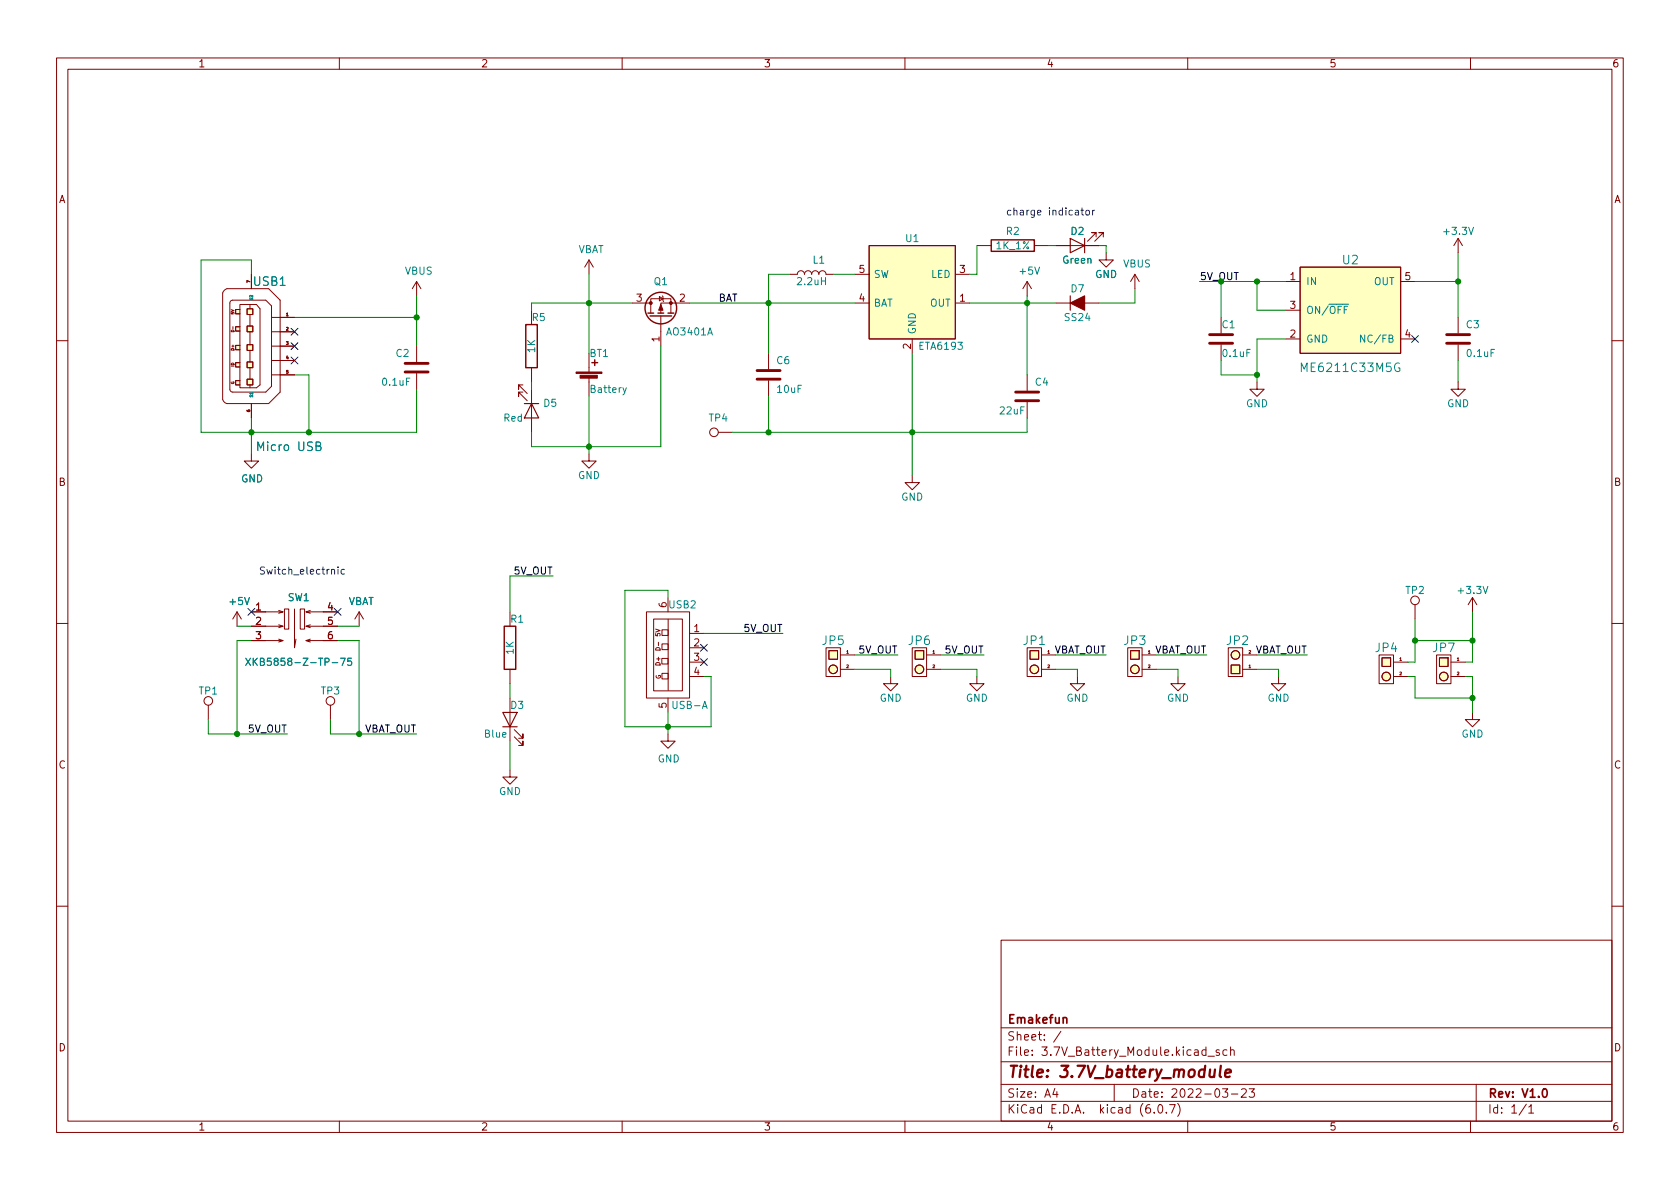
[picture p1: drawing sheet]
<svg xmlns="http://www.w3.org/2000/svg" width="297mm" height="210mm" viewBox="0 0 297 210" stroke-linecap="round" stroke-linejoin="round" font-family="sans-serif">
<g fill="none" stroke="#840000" stroke-width=".18">
<path d="M10 10.2h277v190.1h-277zM12 12.2h273v186.1h-273zM60 10.2v2M110 10.2v2M160 10.2v2M210 10.2v2M260 10.2v2M39.7 51.3l.4-.3h7.4l2 2.1v16.2l-2 2.1h-7.4l-.4-.3-.3-.4v-18.9zM40.8 53.2l.3-.1h5.9l1 1v14.2l-1 1h-5.9l-.4-.3-.1-15.4zM42.4 57.8h-.7v.7h.7M42.4 54.7h-.7v.8h.7M42.4 53.8h2.9l.7 .8v13.5l-.7 .5h-2.9z"/>
<path d="M43.7 57.7h1v1h-1zM43.7 54.6h1v1h-1zM44.2 53.8v.8M44.2 55.6v2.1M44.2 58.7v2.3M48 58.7h4.1M48 56.1h4.1M73.7 49.8l-.8 1.2M73.7 49.8v2.5M73.7 49.8l.7 1.2M94 54.9v2.5M104.1 46l-.7 1.2"/>
<path d="M104.1 46v2.5M104.1 46l.8 1.2M111.8 53.6h3.3M115.1 55.4v-2.6h3.5v2.6M116.6 52.4l.6 .4-.6 .4zM116.8 55.9v5.3M117.1 52.3l.1 .1v.8l.1 .1M121.9 53.6h-5.1v1.8M139.7 48.5h1.3a.64 .64 0 0 1 .6-.6 .64 .64 0 0 1 .6 .6 .64 .64 0 0 1 .7-.6 .64 .64 0 0 1 .6 .6 .64 .64 0 0 1 .6-.6 .64 .64 0 0 1 .7 .6 .64 .64 0 0 1 .6-.6 .64 .64 0 0 1 .6 .6h1.3M151.1 53.6h2.6M151.1 48.5h2.6M153.7 43.4h15.2v16.5h-15.2z"/>
<path d="M161.3 59.9v2.6M168.9 53.6h2.5M168.9 48.5h2.5M172.7 43.4h2.6M181.6 49.8l-.8 1.2M181.6 49.8v2.5M181.6 49.8l.8 1.2M182.9 43.4h2.5M186.7 53.6h7.6M186.7 43.4h7.6M193.8 41.9v-.8h-.8h.8l-1.5 1.6M195.1 41.9v-.8h-.8h.8l-1.6 1.6"/>
<path d="M195.6 44.7v1.3h1.2l-1.2 1.2-1.3-1.2h1.3M200.7 48.5l-.8 1.3M200.7 48.5v2.5M200.7 48.5l.7 1.3M215.9 56.1v2.8M227.3 49.8h2.6M227.3 59.9h2.6M227.3 54.9h2.6M229.9 47.2h17.7v15.3h-17.7zM247.6 49.8h2.6M247.6 59.9h2.6M257.8 42.2v2.5"/>
<path d="M257.8 56.1v2.8M257.8 42.2l-.8 1.2M257.8 42.2l.8 1.2M10 60.2h2M42.4 67.3h-.7v.8h.7M42.4 64.1h-.7v.8h.7M42.4 61.1h-.7v.7h.7M43.7 67.1h1v1h-1zM43.7 64h1v1h-1zM43.7 61h1v1h-1zM44.2 62v2M44.2 65v2.1"/>
<path d="M44.2 68.1v.5M44.4 71.4v2.5M48 66.3h4.1M48 63.7h4.1M48 61.2h4.1M73.7 61.2v2.8M73.7 66v2.8M92.5 68.1h-.8v.7v-.7l1.5 1.5M92.5 69.3h-.8v.8v-.8l1.5 1.6M94 65v2.6M94 68.8v7.6M104.1 62.5v3.3"/>
<path d="M104.1 66.8v3.3M127 76.4h2.5M135.9 62.5v2.8M135.9 67.3v2.8M181.6 66.3v2.8M181.6 71.1v2.8M215.9 61v2.7M222.2 67.6v1.2h1.3l-1.3 1.3-1.2-1.3h1.2M257.8 67.6v1.2h1.3l-1.3 1.3-1.3-1.3h1.3M257.8 61v2.7M285 60.2h2M44.4 80.3v1.2h1.3l-1.3 1.3-1.2-1.3h1.2"/>
<path d="M104.1 80.3v1.2h1.3l-1.3 1.3-1.2-1.3h1.2M161.3 84.1v1.2h1.3l-1.3 1.3-1.3-1.3h1.3M10 110.2h2M41.9 108.2l-.8 1.3M41.9 108.2v2.5M41.9 108.2l.8 1.3M44.4 108.2h5.6l-.7 .3M44.4 110.7h5.6l-.7 .3M44.4 113.3h5.6l-.7 .2M49.3 107.9l.7 .3M49.3 110.5l.7 .2M49.3 113l.7 .3"/>
<path d="M50.3 107.7h.8v3.5h-.8zM52.1 107.7v6.8l.2-1.5M53.1 107.7h.7v3.5h-.7zM54.9 107.9l-.8 .3M54.9 110.5l-.8 .2M54.9 113l-.8 .3M59.7 108.2h-5.6l.8 .3M59.7 110.7h-5.6l.8 .3M59.7 113.3h-5.6l.8 .2M63.5 108.2l-.8 1.3M63.5 108.2v2.5M63.5 108.2l.8 1.3"/>
<path d="M90.2 108.2v2.5M90.2 118.4v2.5M114.3 108.2h7.6v15.2h-7.6zM115.6 109.5h5v12.7h-5zM117 116.4h1.1v1h-1.1zM117 119.1h1.1v1h-1.1zM117 111.4h1.1v1h-1.1zM117 113.9h1.1v1h-1.1zM118.1 109.5v12.6M121.9 117.1h2.6M121.9 119.6h2.6M121.9 112h2.6"/>
<path d="M121.9 114.5h2.6M146 114.5h2.6v5.1h-2.6zM146.6 115.1h1.5v1.5h-1.5zM148.6 118.4h2.5M148.6 115.8h2.5M157.5 119.6v1.3h1.2l-1.2 1.3-1.3-1.3h1.3M161.3 114.5h2.5v5.1h-2.5zM161.8 115.1h1.5v1.5h-1.5zM163.8 118.4h2.6M163.8 115.8h2.6M172.7 119.6v1.3h1.3l-1.3 1.3-1.3-1.3h1.3M181.6 114.5h2.5v5.1h-2.5z"/>
<path d="M182.1 115.1h1.5v1.5h-1.5zM184.1 118.4h2.6M184.1 115.8h2.6M190.5 119.6v1.3h1.3l-1.3 1.3-1.3-1.3h1.3M199.4 114.5h2.5v5.1h-2.5zM199.9 115.1h1.5v1.5h-1.5zM201.9 118.4h2.6M201.9 115.8h2.6M208.3 119.6v1.3h1.2l-1.2 1.3-1.3-1.3h1.3M217.2 114.5h2.5v5.1h-2.5zM217.7 117.6h1.5v1.5h-1.5zM219.7 118.4h2.5"/>
<path d="M219.7 115.8h2.5M226.1 119.6v1.3h1.2l-1.2 1.3-1.3-1.3h1.3M243.8 115.8h2.6v5.1h-2.6zM244.3 116.3h1.6v1.6h-1.6zM246.4 117.1h2.5M246.4 119.6h2.5M250.2 106.9v2.6M254 115.8h2.5v5.1h-2.5zM254.5 116.3h1.5v1.6h-1.5zM256.5 117.1h2.6M256.5 119.6h2.6M260.3 105.7l-.7 1.2"/>
<path d="M260.3 105.7v2.5M260.3 105.7l.8 1.2M285 110.2h2M36.8 124.7v2.5M58.4 124.7v2.5M90.2 136.1v1.3h1.2l-1.2 1.3-1.3-1.3h1.3M90.2 123.4v7.7M90.9 130.3l1.6 1.5v-.7v.7h-.8M90.9 129l1.6 1.6v-.8v.8h-.8M118.1 129.8v1.3h1.3l-1.3 1.2-1.3-1.2h1.3M118.1 123.4v2.6M260.3 126v1.2h1.3l-1.3 1.3-1.2-1.3h1.2"/>
<path d="M10 160.2h2M177 166.3h108v32h-108zM285 160.2h2M60 198.3v2M110 198.3v2M160 198.3v2M177 194.8h108M177 191.8h108M177 187.8h108M177 181.8h108M186.5 192.5l-.4 1h1M186.9 193v1"/>
<path d="M187.6 182.4l-1.3 1.9M197 191.8v3M204.1 196.7v.1M204.9 195.4l.2-.1a.81 .81 0 0 1 .6 .7 .81 .81 0 0 1-.3 .8h-.2a.81 .81 0 0 1-.6-.6 .81 .81 0 0 1 .3-.8zM206.2 196.7v.1M206.8 195.3h1l-.7 1.5M208.2 195.1a1.72 1.72 0 0 1 0 2.3M210 198.3v2M213.2 185.7l-.4-.1-.3 .3v.4l.1 .3h.6M213.2 185.1v1.5M213.6 186.8h1.1M215.6 185.7l-.4-.1-.2 .2 .1 .3 .5 .1v.4h-.6"/>
<path d="M216.1 192.5h1l-.5 .6 .4 .1v.7l-.2 .1h-.4l-.3-.1M216.9 185.7l-.4-.1-.3 .3v.4l.2 .3h.5M217.6 185.8l.2-.2 .3 .1 .1 .9M217.6 185.1v1.5M217.7 193.5h1.2M219.5 192.7l.6-.2 .2 .2 .1 .3-1 1h1M220.9 192.5h.9l-.5 .6 .4 .1v.7l-.2 .1h-.4l-.2-.1M260 198.3v2M261 191.8v6.5M269.9 195.3l-1.3 1.9M270.3 195.8l.4-.5v1.5M270.3 196.8h.9"/>
<circle cx="126.2" cy="76.4" r=".76"/>
<circle cx="147.3" cy="118.4" r=".76"/>
<circle cx="162.6" cy="118.4" r=".76"/>
<circle cx="182.9" cy="118.4" r=".76"/>
<circle cx="200.7" cy="118.4" r=".76"/>
<circle cx="218.4" cy="115.8" r=".76"/>
<circle cx="245.1" cy="119.6" r=".76"/>
<circle cx="250.2" cy="106.2" r=".76"/>
<circle cx="255.3" cy="119.6" r=".76"/>
<circle cx="36.8" cy="123.9" r=".76"/>
<circle cx="58.4" cy="123.9" r=".76"/>
</g>
<path d="M188 180.1l.2-.2 .4 .1v.9M272.9 192.6l.2-.1a.8 .8 0 0 1 .5 .8 .8 .8 0 0 1-.5 .7 1 1 0 0 1-.2-1.4z" fill="none" stroke="#840000" stroke-width=".3"/>
<path d="M214 189.1l-.1 1.3a.57 .57 0 0 0 .8-.1M214.8 189.1l-.1 1.4M215.9 188.5l-.3 1.7 .3 .3M216.6 189.8l1-.2v-.4l-.2-.1-.6 .1-.2 1 .2 .3 .6-.1" fill="none" stroke="#840000" stroke-width=".4"/>
<g fill="#ffffc2" stroke="#ffffc2" stroke-width=".18">
<path d="M217.7 117.6h1.5v1.5h-1.5z"/>
<path d="M199.9 115.1h1.5v1.5h-1.5z"/>
<path d="M244.3 116.3h1.6v1.6h-1.6z"/>
<path d="M254.5 116.3h1.5v1.6h-1.5z"/>
<path d="M153.7 43.4h15.2v16.5h-15.2z"/>
<path d="M146.6 115.1h1.5v1.5h-1.5z"/>
<path d="M43.7 67.1h1v1h-1z"/>
<path d="M43.7 64h1v1h-1z"/>
<path d="M43.7 61h1v1h-1z"/>
<path d="M43.7 57.7h1v1h-1z"/>
<path d="M43.7 54.6h1v1h-1z"/>
<path d="M41.7 67.3h.7v.8h-.7z"/>
<path d="M41.7 64.1h.7v.8h-.7z"/>
<path d="M41.7 61.1h.7v.7h-.7z"/>
<path d="M41.7 57.8h.7v.7h-.7z"/>
<path d="M41.7 54.7h.7v.8h-.7z"/>
<path d="M229.9 47.2h17.7v15.3h-17.7z"/>
<path d="M161.8 115.1h1.5v1.5h-1.5z"/>
<path d="M182.1 115.1h1.5v1.5h-1.5z"/>
<circle cx="218.4" cy="115.8" r=".76"/>
<circle cx="200.7" cy="118.4" r=".76"/>
<circle cx="245.1" cy="119.6" r=".76"/>
<circle cx="255.3" cy="119.6" r=".76"/>
<circle cx="147.3" cy="118.4" r=".76"/>
<circle cx="162.6" cy="118.4" r=".76"/>
<circle cx="182.9" cy="118.4" r=".76"/>
</g>
<g fill="none" stroke="#840000" stroke-width=".25">
<path d="M93 57.4h2v7.6h-2zM114.6 55.4h1M114.9 55.9h3.8M116.3 55.4h1M118.1 55.4h1M175.3 42.4h7.6v2h-7.6zM104.6 64.1h1.1M105.2 63.6v1M89.2 110.7h2v7.7h-2z"/>
<circle cx="116.8" cy="54.5" r="2.79"/>
</g>
<path d="M189.2 42.2l2.6 1.2-2.6 1.3zM189.2 52.3v2.6M191.8 42.2v2.5M92.7 71.4h2.5M94 71.4l1.2 2.5h-2.5zM88.9 126h2.5l-1.2 2.5zM88.9 128.5h2.5" fill="none" stroke="#840000" stroke-width=".2"/>
<g fill="#840000" stroke="#840000" stroke-width=".18">
<path d="M101.9 65.8h4.5v.2h-4.5z"/>
<path d="M102.6 66.4h3v.5h-3z"/>
<path d="M116.8 53.8l.4 1.1h-.7z"/>
<circle cx="118.6" cy="53.6" r=".25"/>
<circle cx="115.1" cy="53.6" r=".25"/>
</g>
<path d="M241.3 59.2v1.3l-.7-1.3v1.3M55.9 78.9h.5l.2-.2 .1-.3-.2-.2h-.6v1.5h.6l.3-.3a.4 .4 0 0 0-.4-.5M110.8 68.6l-.5 1.1-.2 .1M43.4 116.4l.9 1.3M44.3 116.4l-.9 1.3M44.8 116.4v1.3M45.5 116.4l-.7 .7M60.2 116.4h.8l-.5 1.3M62.1 116.4h-.6v.6l.1-.1h.5l.1 .2-.1 .4-.2 .2-.4-.2" fill="none" stroke="#008484" stroke-width=".18"/>
<path d="M213.9 59.2h4M255.8 59.2h4M71.6 65.8h4.1M71.6 64.3h4.1M133.9 67.1h4M133.9 65.5h4M179.6 70.9h4M179.6 69.3h4M213.9 60.7h4M255.8 60.7h4" fill="none" stroke="#840000" stroke-width=".51"/>
<path d="M189.2 53.6l2.6-1.3v2.6z" fill="#840000" stroke="#840000" stroke-width=".2"/>
<path d="M191.1 37.2h.5M191.3 36.8v1l.3 .2M192.1 37.2h.3l.2 .2v.4l-.2 .2h-.3l-.1-.2zM193.2 37.2v.8M193.5 37.2l-.3 .2M58.6 100.8l.2-.1h.3l.1 .8M59.8 100.3v.1M59.8 100.7v.8M60.9 100.7h-.3l-.3 .2 .1 .6h.5" fill="none" stroke="#0000c2" stroke-width=".18"/>
<g fill="none" stroke="#008400" stroke-width=".18">
<path d="M44.4 48.5v-2.5h-8.8v30.4h38.1v-7.6M52.1 56.1h21.6M73.7 52.3v8.9M104.1 48.5v14M111.8 53.6h-17.8v1.3M121.9 53.6h29.2M139.7 48.5h-3.8v14M147.3 48.5h3.8M171.4 53.6h15.3M172.7 43.4v5.1h-1.3M181.6 52.3v14M185.4 43.4h1.3"/>
<path d="M194.3 43.4h1.3v1.3M200.7 51v2.6h-6.4M212.1 49.8h15.2M215.9 49.8v6.3M222.2 49.8v5.1h5.1M227.3 59.9h-5.1v7.7M250.2 49.8h7.6M257.8 44.7v11.4M44.4 73.9v6.4M52.1 66.3h2.5v10.1M94 67.6v1.2M104.1 70.1v10.2"/>
<path d="M116.8 61.2v17.8h-22.8v-2.6M135.9 70.1v6.3M161.3 62.5v21.6M181.6 73.9v2.5h-52.1M215.9 63.7v2.6h6.3M257.8 63.7v3.9M41.9 110.7h2.5M44.4 113.3h-2.5v16.5M59.7 113.3h3.8v16.5M59.7 110.7h3.8M97.8 101.8h-7.6v6.4M118.1 105.7v-1.3h-7.6v24.1h15.2v-8.9h-1.2"/>
<path d="M124.5 112h13.9M151.1 115.8h7.6M151.1 118.4h6.4v1.2M166.4 115.8h7.6M166.4 118.4h6.3v1.2M186.7 115.8h8.9M186.7 118.4h3.8v1.2M204.5 115.8h8.9M204.5 118.4h3.8v1.2M222.2 115.8h8.9M222.2 118.4h3.9v1.2M248.9 119.6h1.3v3.8h10.1"/>
<path d="M250.2 109.5v7.6h-1.3M250.2 113.3h10.1M259.1 119.6h1.2v6.4M260.3 108.2v8.9h-1.2M36.8 127.2v2.6h14M58.4 127.2v2.6h15.3M90.2 120.9v2.5M90.2 131.1v5M118.1 126v3.8"/>
</g>
<g fill="none" stroke="#000084" stroke-width=".18">
<path d="M51.5 58.1l1.2 1.2M52.7 58.1l-1.2 1.2M249.6 59.3l1.2 1.2M250.8 59.3l-1.2 1.2M51.5 60.6l1.2 1.2M51.5 63.1l1.2 1.3M52.7 60.6l-1.2 1.2M52.7 63.1l-1.2 1.3M43.8 107.6l1.3 1.2M45.1 107.6l-1.3 1.2M59.1 107.6l1.2 1.2M60.3 107.6l-1.2 1.2"/>
<path d="M123.9 116.5l1.2 1.2M123.9 113.9l1.2 1.3M125.1 116.5l-1.2 1.2M125.1 113.9l-1.2 1.3"/>
</g>
<g fill="#008400" stroke="#008400" stroke-width=".18">
<circle cx="181.6" cy="53.6" r=".46"/>
<circle cx="135.9" cy="53.6" r=".46"/>
<circle cx="104.1" cy="79" r=".46"/>
<circle cx="104.1" cy="53.6" r=".46"/>
<circle cx="135.9" cy="76.4" r=".46"/>
<circle cx="250.2" cy="113.3" r=".46"/>
<circle cx="260.3" cy="113.3" r=".46"/>
<circle cx="260.3" cy="123.4" r=".46"/>
<circle cx="63.5" cy="129.8" r=".46"/>
<circle cx="41.9" cy="129.8" r=".46"/>
<circle cx="118.1" cy="128.5" r=".46"/>
<circle cx="54.6" cy="76.4" r=".46"/>
<circle cx="44.4" cy="76.4" r=".46"/>
<circle cx="73.7" cy="56.1" r=".46"/>
<circle cx="222.2" cy="66.3" r=".46"/>
<circle cx="222.2" cy="49.8" r=".46"/>
<circle cx="257.8" cy="49.8" r=".46"/>
<circle cx="161.3" cy="76.4" r=".46"/>
</g>
<text font-size="2.8" fill="#840000" x="178" y="190.6">Title: 3.7V_battery_module</text>
<g font-size="2.1" fill="#008484">
<text x="237.4" y="46.7">U2</text>
<text x="230.6" y="65.8">ME6211C33M5G</text>
<text x="45.8" y="79.8">Micro USB</text>
<text x="145.4" y="114">JP5</text>
<text x="160.7" y="114">JP6</text>
<text x="181" y="114">JP1</text>
<text x="198.8" y="114">JP3</text>
<text x="216.9" y="114">JP2</text>
<text x="243.2" y="115.3">JP4</text>
<text x="253.4" y="115.3">JP7</text>
</g>
<g font-size="2.1" fill="#840000">
<text x="44.9" y="50.5">USB1</text>
<text x="178" y="184">Sheet: /</text>
<text x="178" y="181">Emakefun</text>
<text x="178" y="186.7">File: 3.7V_Battery_Module.kicad_sch</text>
<text x="178" y="196.9">KiCad E.D.A. kicad (6.0.7)</text>
<text x="178" y="194.1">Size: A4</text>
<text x="200" y="194.1">Date: 2022-03-23</text>
<text x="263" y="194.1">Rev: V1.0</text>
<text x="263" y="196.9">Id: 1/1</text>
</g>
<g font-size="1.8" fill="#840000">
<text x="35" y="11.9">1</text>
<text x="85" y="11.9">2</text>
<text x="135" y="11.9">3</text>
<text x="185" y="11.9">4</text>
<text x="235" y="11.9">5</text>
<text x="285" y="11.9">6</text>
<text x="10.3" y="35.9">A</text>
<text x="285.3" y="35.9">A</text>
<text x="112.5" y="53.3">3</text>
<text x="120.2" y="53.3">2</text>
<text x="151.9" y="53.3">4</text>
<text x="151.9" y="48.3">5</text>
<text x="169.7" y="53.3">1</text>
<text x="169.7" y="48.3">3</text>
<text x="228.1" y="49.5">1</text>
<text x="248.4" y="49.5">5</text>
<text x="228.1" y="59.7">2</text>
<text x="228.1" y="54.6">3</text>
<text x="248.4" y="59.7">4</text>
<text x="116.6" y="60.4" transform="rotate(-90 116.6 60.4)">1</text>
<text x="161" y="61.7" transform="rotate(-90 161 61.7)">2</text>
<text x="10.3" y="85.9">B</text>
<text x="285.3" y="85.9">B</text>
<text x="45.2" y="107.9">1</text>
<text x="57.9" y="107.9">4</text>
<text x="117.9" y="107.4" transform="rotate(-90 117.9 107.4)">6</text>
<text x="45.2" y="110.5">2</text>
<text x="45.2" y="113">3</text>
<text x="57.9" y="110.5">5</text>
<text x="57.9" y="113">6</text>
<text x="122.7" y="111.8">1</text>
<text x="122.7" y="114.3">2</text>
<text x="122.7" y="116.8">3</text>
<text x="122.7" y="119.4">4</text>
<text x="117.9" y="125.2" transform="rotate(-90 117.9 125.2)">5</text>
<text x="10.3" y="135.9">C</text>
<text x="285.3" y="135.9">C</text>
<text x="10.3" y="185.9">D</text>
<text x="285.3" y="185.9">D</text>
<text x="35" y="199.9">1</text>
<text x="85" y="199.9">2</text>
<text x="135" y="199.9">3</text>
<text x="185" y="199.9">4</text>
<text x="235" y="199.9">5</text>
<text x="285" y="199.9">6</text>
</g>
<g font-size="1.8" fill="#0000c2">
<text x="177.8" y="38.1">charge indicator</text>
<text x="45.7" y="101.6">Switch_electrnic</text>
</g>
<g font-size="1.8" fill="#008484">
<text x="177.9" y="41.5">R2</text>
<text x="189.4" y="41.5">D2</text>
<text x="255.5" y="41.5">+3.3V</text>
<text x="102.1" y="44.7">VBAT</text>
<text x="143.7" y="46.6">L1</text>
<text x="160.2" y="42.8">U1</text>
<text x="176.2" y="44.1">1K_1%</text>
<text x="187.9" y="46.6">Green</text>
<text x="198.6" y="47.3">VBUS</text>
<text x="71.6" y="48.6">VBUS</text>
<text x="115.7" y="50.4">Q1</text>
<text x="141.1" y="50.4">2.2uH</text>
<text x="154.4" y="49.1">SW</text>
<text x="164.6" y="49.1">LED</text>
<text x="180.4" y="48.6">+5V</text>
<text x="189.4" y="51.7">D7</text>
<text x="193.6" y="49.1">GND</text>
<text x="230.9" y="50.4">IN</text>
<text x="242.9" y="50.4">OUT</text>
<text x="94.1" y="56.8">R5</text>
<text x="118" y="59.3">AO3401A</text>
<text x="154.4" y="54.2">BAT</text>
<text x="161.9" y="59.2" transform="rotate(-90 161.9 59.2)">GND</text>
<text x="164.4" y="54.2">OUT</text>
<text x="188.3" y="56.8">SS24</text>
<text x="216.1" y="58">C1</text>
<text x="230.9" y="55.5">ON/~{OFF}</text>
<text x="259.3" y="58">C3</text>
<text x="70" y="63.1">C2</text>
<text x="94.6" y="62.3" transform="rotate(-90 94.6 62.3)">1K</text>
<text x="104.3" y="63.1">BT1</text>
<text x="137.3" y="64.4">C6</text>
<text x="162.6" y="61.8">ETA6193</text>
<text x="216.3" y="63.1">0.1uF</text>
<text x="230.9" y="60.6">GND</text>
<text x="241.2" y="60.6">NC/FB</text>
<text x="259.5" y="63.1">0.1uF</text>
<text x="67.7" y="68.2">0.1uF</text>
<text x="96.2" y="71.9">D5</text>
<text x="104.5" y="69.5">Battery</text>
<text x="137.5" y="69.5">10uF</text>
<text x="183.1" y="68.2">C4</text>
<text x="89.1" y="74.5">Red</text>
<text x="125.4" y="74.5">TP4</text>
<text x="176.9" y="73.3">22uF</text>
<text x="220.3" y="72">GND</text>
<text x="255.8" y="72">GND</text>
<text x="42.6" y="85.3">GND</text>
<text x="102.2" y="84.7">GND</text>
<text x="159.3" y="88.5">GND</text>
<text x="40.7" y="107">+5V</text>
<text x="50.9" y="106.3">SW1</text>
<text x="61.5" y="107">VBAT</text>
<text x="118.3" y="107.6">USB2</text>
<text x="248.6" y="105">TP2</text>
<text x="258" y="105">+3.3V</text>
<text x="90.3" y="110.1">R1</text>
<text x="45.5" y="117.7">XKB5858-Z-TP-75</text>
<text x="90.8" y="115.7" transform="rotate(-90 90.8 115.7)">1K</text>
<text x="35.2" y="122.8">TP1</text>
<text x="56.8" y="122.8">TP3</text>
<text x="90.3" y="125.3">D3</text>
<text x="119.1" y="125.3">USB-A</text>
<text x="155.5" y="124.1">GND</text>
<text x="170.8" y="124.1">GND</text>
<text x="188.5" y="124.1">GND</text>
<text x="206.3" y="124.1">GND</text>
<text x="224.1" y="124.1">GND</text>
<text x="85.7" y="130.4">Blue</text>
<text x="258.4" y="130.4">GND</text>
<text x="116.3" y="134.8">GND</text>
<text x="88.2" y="140.6">GND</text>
</g>
<g font-size="1.8">
<text x="127" y="53.3">BAT</text>
<text x="90.9" y="101.6">5V_OUT</text>
<text x="131.5" y="111.7">5V_OUT</text>
<text x="151.9" y="115.6">5V_OUT</text>
<text x="167.1" y="115.6">5V_OUT</text>
<text x="186" y="115.6">VBAT_OUT</text>
<text x="203.8" y="115.6">VBAT_OUT</text>
<text x="221.6" y="115.6">VBAT_OUT</text>
<text x="43.9" y="129.5">5V_OUT</text>
<text x="64.1" y="129.5">VBAT_OUT</text>
</g>
<text font-size="1.8" fill="#008400" x="212.1" y="49.5">5V_OUT</text>
<g font-size="1.1" fill="#840000">
<text x="116.8" y="112.6" transform="rotate(-90 116.8 112.6)">5V</text>
<text x="116.8" y="117.6" transform="rotate(-90 116.8 117.6)">D+</text>
<text x="116.8" y="114.8" transform="rotate(-90 116.8 114.8)">D-</text>
<text x="116.8" y="120.1" transform="rotate(-90 116.8 120.1)">G</text>
</g>
<g font-size=".7" fill="#840000">
<text x="44.2" y="50" transform="rotate(-90 44.2 50)">7</text>
<text x="41.4" y="58.6" transform="rotate(-90 41.4 58.6)">D-</text>
<text x="41.4" y="55.6" transform="rotate(-90 41.4 55.6)">5V</text>
<text x="50.6" y="55.9">1</text>
<text x="50.6" y="58.4">2</text>
<text x="41.4" y="64.8" transform="rotate(-90 41.4 64.8)">ID</text>
<text x="41.4" y="61.9" transform="rotate(-90 41.4 61.9)">D+</text>
<text x="50.6" y="61">3</text>
<text x="50.6" y="63.5">4</text>
<text x="41.4" y="68" transform="rotate(-90 41.4 68)">G</text>
<text x="50.6" y="66">5</text>
<text x="44.2" y="72.8" transform="rotate(-90 44.2 72.8)">6</text>
<text x="149.7" y="115.6">1</text>
<text x="149.7" y="118.1">2</text>
<text x="164.9" y="115.6">1</text>
<text x="164.9" y="118.1">2</text>
<text x="185.2" y="115.6">1</text>
<text x="185.2" y="118.1">2</text>
<text x="203" y="115.6">1</text>
<text x="203" y="118.1">2</text>
<text x="220.8" y="118.1">1</text>
<text x="220.8" y="115.6">2</text>
<text x="247.5" y="116.8">1</text>
<text x="247.5" y="119.4">2</text>
<text x="257.6" y="116.8">1</text>
<text x="257.6" y="119.4">2</text>
</g>
<g font-size=".7" fill="#008484">
<text x="44.7" y="52.9" transform="rotate(-90 44.7 52.9)">S2</text>
<text x="44.7" y="70.4" transform="rotate(-90 44.7 70.4)">S1</text>
</g>
</svg>
